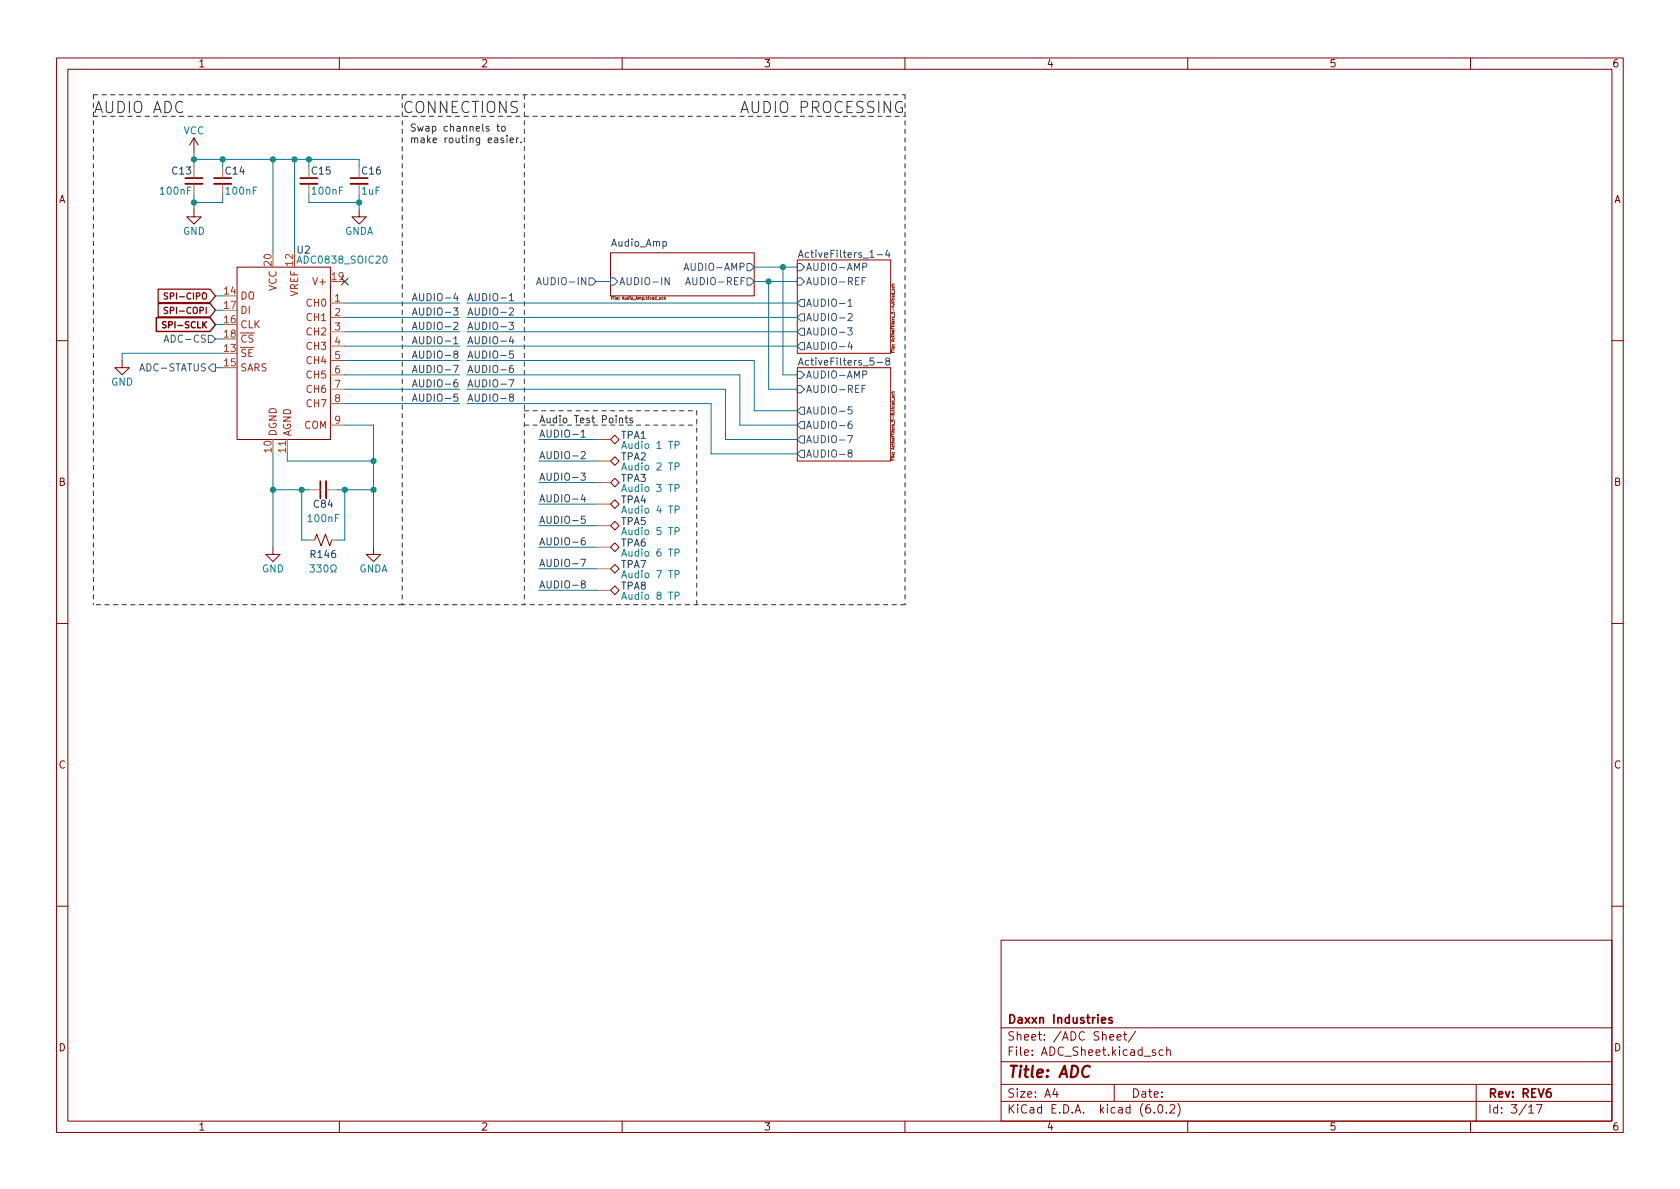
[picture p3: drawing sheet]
<svg xmlns="http://www.w3.org/2000/svg" width="297mm" height="210mm" viewBox="0 0 297 210" stroke-linecap="round" stroke-linejoin="round" font-family="sans-serif">
<g fill="none" stroke="#840000" stroke-width=".18">
<path d="M10 10.2h277v190.1h-277zM12 12.2h273v186.1h-273zM60 10.2v2M110 10.2v2M160 10.2v2M210 10.2v2M260 10.2v2M34.3 37.1v1.2h1.3l-1.3 1.3-1.3-1.3h1.3M34.3 24.4l-.8 1.2M34.3 24.4v2.5M34.3 24.4l.8 1.2M63.5 37.1v1.2h1.3l-1.3 1.3-1.3-1.3h1.3"/>
<path d="M41.9 47.2h16.5v30.5h-16.5zM10 60.2h2M21.6 63.7v1.3h1.3l-1.3 1.3-1.3-1.3h1.3M107.9 77.7l.8-.7 .8 .7-.8 .8zM285 60.2h2M48.3 96.8v1.2h1.2l-1.2 1.3-1.3-1.3h1.3M55.6 95.5l.4-1 .8 2 .7-2 .8 2 .4-1M66 96.8v1.2h1.3l-1.3 1.3-1.2-1.3h1.2M107.9 89.1l.8-.7 .8 .7-.8 .8zM107.9 93l.8-.8 .8 .8-.8 .7zM107.9 96.8l.8-.8 .8 .8-.8 .7zM107.9 81.5l.8-.7 .8 .7-.8 .8z"/>
<path d="M107.9 85.3l.8-.7 .8 .7-.8 .8zM10 110.2h2M107.9 104.4l.8-.8 .8 .8-.8 .8zM107.9 100.6l.8-.8 .8 .8-.8 .7zM285 110.2h2M10 160.2h2M177 166.3h108v32h-108zM285 160.2h2M60 198.3v2M110 198.3v2M160 198.3v2M177 194.8h108"/>
<path d="M177 191.8h108M177 187.8h108M177 181.8h108M186.5 192.5l-.4 1h1M186.9 193v1M197 191.8v3M197.5 183.4l.7-.1-.1-.3-.4-.1-.2 .2 .1 .8h.5M198.6 182.9h.6M198.9 182.4v1.3l.3 .2M200.8 182.4l-1.3 1.9M204.1 196.7v.1M204.3 185.7l-.4-.1-.2 .2 .1 .3 .5 .1v.4h-.6"/>
<path d="M204.9 195.4l.2-.1a.81 .81 0 0 1 .6 .7 .81 .81 0 0 1-.3 .8h-.2a.81 .81 0 0 1-.6-.6 .81 .81 0 0 1 .3-.8zM205.6 185.7l-.4-.1-.3 .3v.4l.2 .3h.5M206.2 196.7v.1M206.3 185.8l.2-.2 .4 .1v.9M206.3 185.1v1.5M206.9 195.5l.5-.2 .2 .2 .1 .3-.9 1h.9M208.2 195.1a1.72 1.72 0 0 1 0 2.3M210 198.3v2M260 198.3v2M261 191.8v6.5M270.3 195.8l.4-.5v1.5M270.3 196.8h.9"/>
<path d="M271.7 195.3h.9l-.6 1.5"/>
</g>
<path d="M32.8 31.5h3M37.8 31.5h3.1M53.1 31.5h3M62 31.5h3M56.6 85.1v3M196.6 180l-.3-.1-.2 .2v.3l.5 .1v.4h-.5M274.1 192.5a.6 .6 0 0 0-.7 .7v.5l.2 .3h.4l.2-.1 .1-.5-.2-.2-.4-.1-.3 .3" fill="none" stroke="#840000" stroke-width=".3"/>
<path d="M192.7 188.7a.88 .88 0 0 0-1-.1 .88 .88 0 0 0-.4 1 .69 .69 0 0 0 .4 .8 .69 .69 0 0 0 .8-.1" fill="none" stroke="#840000" stroke-width=".4"/>
<g fill="#fff" stroke="#fff" stroke-width=".18">
<path d="M141 65h16.5v16.5h-16.5z"/>
<path d="M107.9 44.7h25.4v7.6h-25.4z"/>
<path d="M141 46h16.5v16.5h-16.5z"/>
</g>
<path d="M107.9 44.7h25.4v7.6h-25.4zM141 46h16.5v16.5h-16.5zM141 65h16.5v16.5h-16.5z" fill="none" stroke="#9b0000" stroke-width=".18"/>
<g fill="none" stroke="#345372" stroke-width=".18">
<path d="M36.8 59.3h.7l.6 .6-.6 .7h-.7zM94.9 50.4l.4-1.3 .4 1.3M95 50h.6M104.1 49.1h.7l.6 .7-.6 .6h-.7zM107.9 49.1h.7l.6 .7-.6 .6h-.7zM118.3 49.1v1.3l-.7-1.3v1.3M120.9 47.8l.5-1.3 .4 1.3M121 47.4h.7M121.2 50.4l.5-1.3 .4 1.3M121.4 50h.6M132.1 46.6h.6l.6 .6-.6 .7h-.6zM132.1 49.1h.6l.6 .7-.6 .6h-.6z"/>
<path d="M141 46.6h.6l.6 .6-.6 .7h-.6zM141 49.1h.6l.6 .7-.6 .6h-.6zM141.6 58h.6v1.3h-.6l-.6-.6zM141.6 53h.6v1.2h-.6l-.6-.6zM141.6 55.5h.6v1.3h-.6l-.6-.7zM149.9 58h.8l-.5 .5 .4 .1v.5l-.2 .1-.5-.1M149.9 53.3l.4-.4v1.3M149.9 55.6l.5-.2 .3 .4-.8 .9h.8M149.9 54.2h.8M152.4 49.7h.4M152.5 47.2l.7-.1 .1-.1-.1-.3-.7-.2v1.3M153 49.1h-.6v1.3"/>
<path d="M29 60.5l.4-1.3 .5 1.3M29.1 60.1h.6M37.5 64.4h.6v1.3h-.6l-.7-.7zM141 65.7h.6l.6 .6-.6 .6h-.6zM141 68.2h.6l.6 .6-.6 .7h-.6zM141.6 74.5h.6v1.3h-.6l-.6-.6zM141.6 72h.6v1.3h-.6l-.6-.7zM141.6 79.6h.6v1.3h-.6l-.6-.6zM141.6 77.1h.6v1.3h-.6l-.6-.7zM141.6 60.6h.6v1.2h-.6l-.6-.6zM149.9 77h.8l-.5 1.3M150.2 60.5l-.3 .9h.8"/>
<path d="M150.6 74.5h-.4a.85 .85 0 0 0 0 1.3l.4-.2 .1-.4-.3-.2h-.2l-.3 .2M150.6 60.9v.9M150.6 71.9h-.6l-.1 .6 .2-.1 .5 .1 .1 .2-.1 .4-.2 .1-.5-.1M152.4 68.7h.4M152.5 66.3l.7-.1 .1-.2-.1-.3-.7-.1v1.3M153 68.1h-.6v1.3M150.2 80.1l-.3-.2 .1-.2 .2-.1h.4l.1 .2-.1 .2-.5 .2-.2 .1v.3l.3 .2h.4l.1-.2-.1-.4-.2-.1"/>
</g>
<g fill="none" stroke="#2d4364" stroke-width=".18">
<path d="M72.9 55.7l.4-1.3 .5 1.3M72.9 58.3l.4-1.3 .5 1.3M72.9 53.2l.4-1.3 .5 1.3M73 55.4h.6M73 57.9h.6M73 52.8h.6M90 57h.8l-.4 .5 .3 .1v.5l-.2 .2-.5-.2M90.1 54.6l.4-.2 .3 .4-.8 .9h.8M90.1 52.3l.3-.4v1.3M90.1 53.2h.7M90.4 59.5l-.3 .9h.8M90.7 60v.8"/>
<path d="M117.2 42.8l.4-.1 .2 .2-.1 .6h-.5M141.2 45.5l.4-1.2 .4 1.2M141.3 45.2h.6M155.1 45h.9M156.9 44.2l-.3 .9h.8M157.2 44.7v.8M72.9 65.9l.4-1.3 .5 1.3M72.9 71l.4-1.3 .5 1.3M72.9 68.4l.4-1.3 .5 1.3M72.9 60.8l.4-1.3 .5 1.3M72.9 63.3l.4-1.2 .5 1.2M73 65.5h.6"/>
<path d="M73 70.6h.6M73 68.1h.6M73 60.4h.6M73 63h.6M90 67.1h.9l-.6 1.3M90.3 70.2l-.2-.2v-.2l.2-.1h.4l.1 .2-.1 .2-.5 .2-.1 .2v.2l.2 .3h.2l.3-.3-.1-.3-.2-.2M90.7 64.6l-.4 .1a.85 .85 0 0 0 0 1.2l.4-.1 .1-.5-.3-.2h-.2l-.2 .2M90.7 62.1h-.6v.6l.1-.1h.5l.1 .2-.1 .4-.2 .1-.4-.1M102.8 80l.4-.2 .3 .4-.8 .9h.8M102.8 76.4l.3-.4v1.3M102.8 77.3h.7M141.2 64.6l.4-1.3 .4 1.3"/>
<path d="M141.3 64.2h.6M155.1 64.1h.9M156.8 63.8l-.2-.2 .1-.2 .1-.1 .4 .1 .1 .1v.2l-.6 .2-.1 .2v.2l.2 .3h.3l.2-.3v-.3l-.2-.2M102.7 98.9h.9l-.6 1.3M102.7 83.7h.8l-.4 .4 .3 .2v.5l-.2 .1-.5-.1M103.1 87.4l-.3 .9h.8M103.4 95.1h-.4a.85 .85 0 0 0 0 1.3l.4-.2 .1-.4-.3-.2h-.2l-.2 .2M103.4 87.9v.8M103.4 91.3h-.6v.6l.1-.1h.5l.1 .2-.1 .4-.2 .1-.4-.1M103 103.3l-.2-.3v-.2l.2-.1 .4 .1 .1 .2-.1 .1-.5 .2-.1 .2v.2l.2 .3h.2l.3-.3-.1-.3-.2-.1"/>
</g>
<g fill="none" stroke="#725600" stroke-width=".18">
<path d="M108.1 52.7h.2M108.3 52.4h-.2v.5M117.2 52.6l-.2 .1 .1 .2h.1M117.5 52.7l.1-.1 .1 .3M117.5 52.4v.5M157.6 50.4h.5M157.8 51.1v.2l.3-.2v.2M157.8 50.6l.1 .3 .2-.1v-.2M158.1 50.2h-.3v.2M158.2 51.4v.4M157.6 62.1v.2h.5M157.6 61.9h.1"/>
<path d="M157.6 69.5h.5M157.8 61.9h.3M157.8 70.1v.2l.3-.2v.2M157.8 69.7l.1 .2h.2v-.2M157.8 62.2v.1M158.1 69.3h-.3v.2M158.2 70.4v.4M157.6 81.1v.3h.5M157.6 80.9h.1M157.8 80.9h.3M157.8 81.2v.2"/>
</g>
<g fill="none" stroke="#a0a006" stroke-width=".18">
<path d="M34.3 32.5v2M39.4 29.5v2M39.4 32.5v2M54.6 29.5v2M54.6 32.5v2M63.5 29.5v2M63.5 32.5v2M58.4 53.6h2.6M58.4 56.1h2.6M58.4 58.7h2.6M50.8 77.7v2.6M58.4 61.2h2.6"/>
<path d="M58.4 63.7h2.6M58.4 66.3h2.6M58.4 68.8h2.6M58.4 71.4h2.6M58.4 75.2h2.6M105.4 77.7h2.5M54.6 86.6h2M54.6 95.5h1M57.7 86.6h2M58.7 95.5h1M105.4 89.1h2.5M105.4 93h2.5"/>
<path d="M105.4 96.8h2.5M105.4 81.5h2.5M105.4 85.3h2.5M105.4 104.4h2.5M105.4 100.6h2.5"/>
</g>
<g fill="none" stroke="#128875" stroke-width=".18">
<path d="M119.4 78.7l.6-.1 .1-.1-.1-.3-.6-.2v1.3M54.8 99.9h.8l-.4 .5 .3 .1v.5l-.2 .2-.5-.2M56 99.9h.8l-.4 .5 .3 .1v.5l-.2 .2-.5-.2M64.5 99.9a.59 .59 0 0 0-.7 .6 .59 .59 0 0 0 .7 .6l.1-.5h-.3M65.9 99.9v1.3l-.8-1.3v1.3M66.5 99.9a.64 .64 0 0 1 .7 .6 .64 .64 0 0 1-.7 .7zM119.4 90.1h.6l.1-.2-.1-.3-.6-.1v1.2M119.4 93.9h.6l.1-.2-.1-.3-.6-.1v1.2M119.4 97.8l.6-.1 .1-.2-.1-.3-.6-.1v1.3M119.4 82.5h.6l.1-.2-.1-.3-.6-.2v1.3M119.4 86.3h.6l.1-.2-.1-.3-.6-.1v1.2M57.4 100l.2-.1a.68 .68 0 0 1 .4 .6 .68 .68 0 0 1-.4 .7l-.2-.2-.1-.3z"/>
<path d="M58.5 101.2h.3v-.3a.54 .54 0 0 1-.3-.7 .54 .54 0 0 1 .8-.3 .58 .58 0 0 1-.2 1v.3h.3M67.6 101.2l.4-1.3 .4 1.3M67.7 100.8h.6M119.4 105.4l.6-.1 .1-.2-.1-.3-.6-.1v1.3M119.4 101.6l.6-.1 .1-.2-.1-.3-.6-.1v1.3"/>
</g>
<path d="M32.8 32.5h3M37.8 32.5h3.1M53.1 32.5h3M62 32.5h3M57.7 85.1v3" fill="none" stroke="#840000" stroke-width=".33"/>
<path d="M28 53.7h9.1l1 1.2-1 1.1h-9.1zM28 51.1h9.1l1 1.2-1 1.2h-9.1zM29.6 54.4l-.4-.1-.2 .2 .1 .3 .5 .2v.3l-.2 .1h-.4M29.6 51.8h-.4l-.2 .2 .1 .3 .5 .2v.3l-.2 .1-.4-.1" fill="none" stroke="#840000" stroke-width=".22"/>
<path d="M27.6 56.2h9.5l1 1.2-1 1.2h-9.5zM29.4 56.9h-.5l-.2 .2 .1 .2 .5 .3v.3l-.1 .1-.5-.1" fill="none" stroke="#840000" stroke-width=".25"/>
<g fill="none" stroke="#2c2c2c" stroke-width=".18">
<path d="M87.8 22.3h.5M88 21.9v1.1l.3 .2M88.8 22.4l.3-.1 .2 .3v.4l-.2 .2-.3-.1-.1-.1zM89 24.5l-.3-.1-.1 .2v.2l.4 .1v.3h-.4M89.6 24v.1M89.6 24.4v.8M90.2 24.8l.6-.1-.1-.2-.3-.1-.2 .2v.6h.5M91.3 24.4v.8M91.7 24.4l-.4 .2M92.1 25.1v.1M109.5 74l.2-.1 .3 .1 .1 .8M110.5 73.9h.5"/>
<path d="M110.7 73.5v1.1l.3 .2M111.8 74l-.3-.1-.1 .2v.2l.4 .1v.3h-.4"/>
</g>
<path d="M16.5 16.8h54.6M16.5 16.8v90.1M71.1 16.8v90.1M71.1 16.8h88.9M92.7 16.8v90.1M160 16.8v90.1M16.5 20.6h143.5M92.7 72.6h30.5M92.7 75.2h30.5M123.2 72.6v34.3M71.1 106.9h-54.6M160 106.9h-88.9" fill="none" stroke="#2c2c2c" stroke-width=".18" stroke-dasharray=".8 .8"/>
<g fill="none" stroke="#0a73a0" stroke-width=".18">
<path d="M34.3 28.2h29.2v1.3M34.3 26.9v2.6M34.3 34.5v2.6M39.4 34.5v1.3h-5.1M39.4 28.2v1.3M48.3 28.2v16.5M52.1 28.2v16.5M54.6 28.2v1.3M54.6 34.5v1.3h8.9M63.5 34.5v2.6M38.1 54.9h1.3M38.1 59.9h1.3"/>
<path d="M38.1 57.4h1.3M38.1 52.3h1.3M61 53.6h20.3M61 56.1h20.3M61 58.7h20.3M82.5 53.6h58.5M82.5 56.1h58.5M82.5 58.7h58.5M105.4 49.8h2.5M133.3 49.8h7.7M133.3 47.2h7.7M135.9 49.8v19h5.1"/>
<path d="M138.4 47.2v19.1h2.6M38.1 65h1.3M39.4 62.5h-17.8v1.2M61 68.8h20.3M61 66.3h20.3M61 75.2h5v21.6M61 63.7h20.3M61 61.2h20.3M61 71.4h20.3M82.5 68.8h45.8v8.9h12.7M82.5 66.3h48.3v8.9h10.2M82.5 63.7h50.8v8.9h7.7"/>
<path d="M82.5 71.4h43.2v8.9h15.3M82.5 61.2h58.5M95.2 77.7h10.2M48.3 86.6h6.3M48.3 80.3v16.5M50.8 80.3v1.2h15.2M53.3 86.6v8.9h1.3M59.7 86.6h6.3M61 86.6v8.9h-1.3M95.2 96.8h10.2M95.2 81.5h10.2M95.2 85.3h10.2"/>
<path d="M95.2 89.1h10.2M95.2 93h10.2M95.2 100.6h10.2M95.2 104.4h10.2"/>
</g>
<path d="M60.4 49.2l1.2 1.2M61.6 49.2l-1.2 1.2" fill="none" stroke="#000084" stroke-width=".18"/>
<g fill="#028f99" stroke="#028f99" stroke-width=".18">
<circle cx="54.6" cy="28.2" r=".46"/>
<circle cx="52.1" cy="28.2" r=".46"/>
<circle cx="39.4" cy="28.2" r=".46"/>
<circle cx="34.3" cy="28.2" r=".46"/>
<circle cx="34.3" cy="35.8" r=".46"/>
<circle cx="48.3" cy="28.2" r=".46"/>
<circle cx="63.5" cy="35.8" r=".46"/>
<circle cx="66" cy="86.6" r=".46"/>
<circle cx="61" cy="86.6" r=".46"/>
<circle cx="66" cy="81.5" r=".46"/>
<circle cx="53.3" cy="86.6" r=".46"/>
<circle cx="48.3" cy="86.6" r=".46"/>
<circle cx="135.9" cy="49.8" r=".46"/>
<circle cx="138.4" cy="47.2" r=".46"/>
</g>
<g font-size="2.8" fill="#2c2c2c">
<text x="16.5" y="20">AUDIO ADC</text>
<text x="71.1" y="20">CONNECTIONS</text>
<text x="131.7" y="20">AUDIO PROCESSING</text>
</g>
<text font-size="2.8" fill="#840000" x="178" y="190.6">Title: ADC</text>
<g font-size="2.1" fill="#840000">
<text x="178" y="184">Sheet: /ADC Sheet/</text>
<text x="178" y="181">Daxxn Industries</text>
<text x="178" y="186.7">File: ADC_Sheet.kicad_sch</text>
<text x="178" y="196.9">KiCad E.D.A. kicad (6.0.2)</text>
<text x="178" y="194.1">Size: A4</text>
<text x="200" y="194.1">Date:</text>
<text x="263" y="194.1">Rev: REV6</text>
<text x="263" y="196.9">Id: 3/17</text>
</g>
<g font-size="1.8" fill="#840000">
<text x="35" y="11.9">1</text>
<text x="85" y="11.9">2</text>
<text x="135" y="11.9">3</text>
<text x="185" y="11.9">4</text>
<text x="235" y="11.9">5</text>
<text x="285" y="11.9">6</text>
<text x="10.3" y="35.9">A</text>
<text x="285.3" y="35.9">A</text>
<text x="10.3" y="85.9">B</text>
<text x="285.3" y="85.9">B</text>
<text x="10.3" y="135.9">C</text>
<text x="285.3" y="135.9">C</text>
<text x="10.3" y="185.9">D</text>
<text x="285.3" y="185.9">D</text>
<text x="35" y="199.9">1</text>
<text x="85" y="199.9">2</text>
<text x="135" y="199.9">3</text>
<text x="185" y="199.9">4</text>
<text x="235" y="199.9">5</text>
<text x="285" y="199.9">6</text>
</g>
<g font-size="1.8" fill="#128875">
<text x="32.4" y="23.7">VCC</text>
<text x="28.5" y="34.4">100nF</text>
<text x="40.1" y="34.4">100nF</text>
<text x="55.3" y="34.4">100nF</text>
<text x="64" y="34.4">1uF</text>
<text x="32.3" y="41.5">GND</text>
<text x="60.9" y="41.5">GNDA</text>
<text x="53" y="46.6">ADC0838_SOIC20</text>
<text x="19.6" y="68.2">GND</text>
<text x="109.8" y="77.6">TPA1</text>
<text x="109.8" y="81.4">TPA2</text>
<text x="110.4" y="83.2">Audio 2 TP</text>
<text x="110.4" y="79.4">Audio 1 TP</text>
<text x="109.8" y="89">TPA4</text>
<text x="109.8" y="85.2">TPA3</text>
<text x="110.4" y="87">Audio 3 TP</text>
<text x="54.6" y="92.3">100nF</text>
<text x="109.8" y="92.8">TPA5</text>
<text x="110.4" y="90.8">Audio 4 TP</text>
<text x="110.4" y="94.6">Audio 5 TP</text>
<text x="46.3" y="101.2">GND</text>
<text x="109.8" y="100.5">TPA7</text>
<text x="109.8" y="96.6">TPA6</text>
<text x="110.4" y="98.4">Audio 6 TP</text>
<text x="109.8" y="104.3">TPA8</text>
<text x="110.4" y="106">Audio 8 TP</text>
<text x="110.4" y="102.2">Audio 7 TP</text>
</g>
<g font-size="1.8" fill="#2c2c2c">
<text x="72.4" y="23.3">Swap channels to</text>
<text x="72.4" y="25.3">make routing easier.</text>
<text x="95.2" y="74.8">Audio Test Points</text>
</g>
<g font-size="1.8" fill="#005550">
<text x="30.5" y="30.9">C13</text>
<text x="39.9" y="30.9">C14</text>
<text x="55.2" y="30.9">C15</text>
<text x="64.1" y="30.9">C16</text>
<text x="52.5" y="44.8">U2</text>
<text x="55.5" y="89.8">C84</text>
<text x="55" y="98.7">R146</text>
</g>
<g font-size="1.8" fill="#8c5a0a">
<text x="48" y="47" transform="rotate(-90 48 47)">20</text>
<text x="51.8" y="47" transform="rotate(-90 51.8 47)">12</text>
<text x="39.7" y="52.1">14</text>
<text x="58.7" y="49.5">19</text>
<text x="59.2" y="53.3">1</text>
<text x="39.7" y="57.1">16</text>
<text x="39.7" y="54.6">17</text>
<text x="39.7" y="59.7">18</text>
<text x="59.2" y="55.9">2</text>
<text x="59.2" y="58.4">3</text>
<text x="39.7" y="62.2">13</text>
<text x="39.7" y="64.8">15</text>
<text x="59.2" y="61">4</text>
<text x="59.2" y="63.5">5</text>
<text x="59.2" y="66">6</text>
<text x="59.2" y="68.6">7</text>
<text x="59.2" y="71.1">8</text>
<text x="59.2" y="74.9">9</text>
<text x="48" y="80" transform="rotate(-90 48 80)">10</text>
<text x="50.5" y="80" transform="rotate(-90 50.5 80)">11</text>
</g>
<g font-size="1.8" fill="#2d4364">
<text x="108.1" y="43.6">Audio_Amp</text>
<text x="142.2" y="45.6">ActiveFilters_1-4</text>
<text x="74" y="53.2">AUDIO-4</text>
<text x="82.5" y="53.2">AUDIO-1</text>
<text x="74" y="55.8">AUDIO-3</text>
<text x="74" y="58.3">AUDIO-2</text>
<text x="82.5" y="58.3">AUDIO-3</text>
<text x="82.5" y="55.8">AUDIO-2</text>
<text x="74" y="65.9">AUDIO-7</text>
<text x="74" y="60.9">AUDIO-1</text>
<text x="74" y="63.4">AUDIO-8</text>
<text x="82.5" y="60.9">AUDIO-4</text>
<text x="82.5" y="65.9">AUDIO-6</text>
<text x="82.5" y="63.4">AUDIO-5</text>
<text x="142.2" y="64.6">ActiveFilters_5-8</text>
<text x="74" y="71">AUDIO-5</text>
<text x="74" y="68.5">AUDIO-6</text>
<text x="82.5" y="68.5">AUDIO-7</text>
<text x="82.5" y="71">AUDIO-8</text>
<text x="95.2" y="77.4">AUDIO-1</text>
<text x="95.2" y="81.2">AUDIO-2</text>
<text x="95.2" y="85">AUDIO-3</text>
<text x="95.2" y="88.8">AUDIO-4</text>
<text x="95.2" y="92.6">AUDIO-5</text>
<text x="95.2" y="96.4">AUDIO-6</text>
<text x="95.2" y="100.2">AUDIO-7</text>
<text x="95.2" y="104">AUDIO-8</text>
</g>
<g font-size="1.8" fill="#345372">
<text x="121.7" y="47.9">AUDIO-AMP</text>
<text x="142.4" y="47.9">AUDIO-AMP</text>
<text x="95.9" y="50.4">AUDIO-IN</text>
<text x="109.4" y="50.4">AUDIO-IN</text>
<text x="122.1" y="50.4">AUDIO-REF</text>
<text x="142.4" y="50.4">AUDIO-REF</text>
<text x="142.4" y="59.3">AUDIO-3</text>
<text x="142.4" y="54.2">AUDIO-1</text>
<text x="142.4" y="56.8">AUDIO-2</text>
<text x="25.1" y="65.7">ADC-STATUS</text>
<text x="29.8" y="60.6">ADC-CS</text>
<text x="142.4" y="61.8">AUDIO-4</text>
<text x="142.4" y="66.9">AUDIO-AMP</text>
<text x="142.4" y="69.5">AUDIO-REF</text>
<text x="142.4" y="75.8">AUDIO-6</text>
<text x="142.4" y="73.3">AUDIO-5</text>
<text x="142.4" y="80.9">AUDIO-8</text>
<text x="142.4" y="78.4">AUDIO-7</text>
</g>
<g font-size="1.8" fill="#b02c04">
<text x="42.4" y="53">DO</text>
<text x="48.9" y="51.5" transform="rotate(-90 48.9 51.5)">VCC</text>
<text x="52.7" y="52.5" transform="rotate(-90 52.7 52.5)">VREF</text>
<text x="55.7" y="50.4">V+</text>
<text x="42.4" y="58">CLK</text>
<text x="42.4" y="55.5">DI</text>
<text x="54.4" y="54.2">CH0</text>
<text x="54.4" y="56.8">CH1</text>
<text x="54.4" y="59.3">CH2</text>
<text x="42.4" y="63.1">~{SE}</text>
<text x="42.4" y="65.7">SARS</text>
<text x="42.4" y="60.6">~{CS}</text>
<text x="54.4" y="61.8">CH3</text>
<text x="54.4" y="64.4">CH4</text>
<text x="54.4" y="66.9">CH5</text>
<text x="54.4" y="69.5">CH6</text>
<text x="48.9" y="77.2" transform="rotate(-90 48.9 77.2)">DGND</text>
<text x="51.4" y="77.2" transform="rotate(-90 51.4 77.2)">AGND</text>
<text x="53.8" y="75.8">COM</text>
<text x="54.4" y="72">CH7</text>
</g>
<g font-size="1.5" fill="#840000">
<text x="30.1" y="52.9">SPI-CIPO</text>
<text x="29.7" y="58">SPI-SCLK</text>
<text x="30.1" y="55.5">SPI-COPI</text>
</g>
<g font-size=".7" fill="#725600">
<text x="108.3" y="53">File: Audio_Amp.kicad_sch</text>
<text x="158.1" y="61.6" transform="rotate(-90 158.1 61.6)">File: ActiveFilters_1-4.kicad_sch</text>
<text x="158.1" y="80.7" transform="rotate(-90 158.1 80.7)">File: ActiveFilters_5-8.kicad_sch</text>
</g>
</svg>
